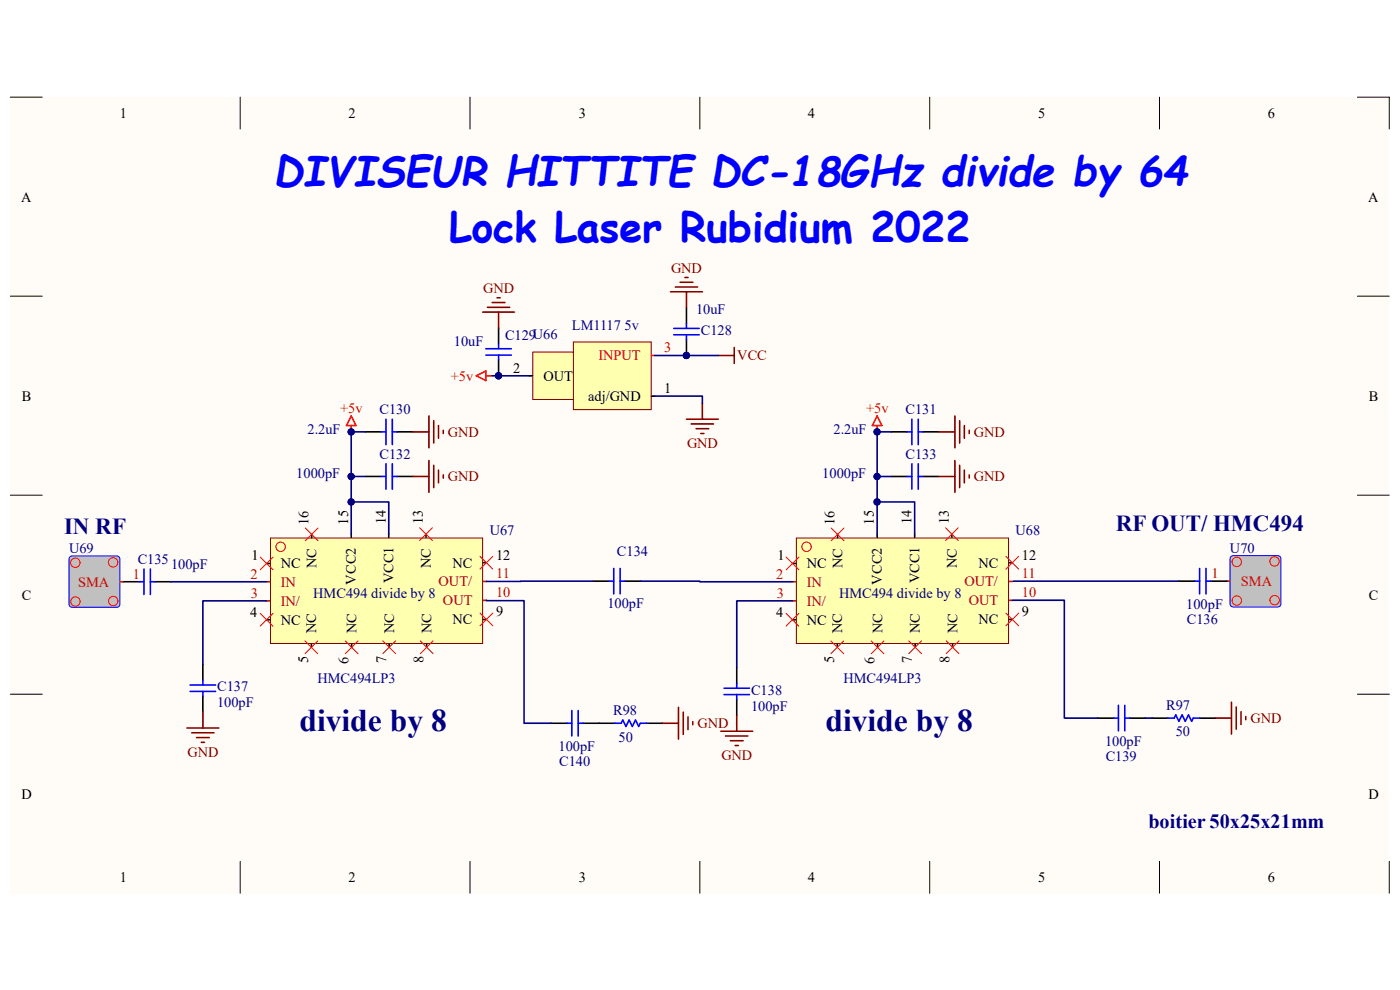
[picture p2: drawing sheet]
<svg xmlns="http://www.w3.org/2000/svg" width="297mm" height="210mm" viewBox="0 0 297 210" stroke-linecap="round" stroke-linejoin="round" font-family="sans-serif">
<g fill="#fffcf8">
<path d="M2.2 20.6h292.5v168.9h-292.5z" fill-rule="evenodd"/>
<path d="M9 27.4h279v155.3h-279z" fill-rule="evenodd"/>
</g>
<g fill="none" stroke="#000" stroke-width=".21">
<path d="M2.2 20.6h6.8M51 20.6v6.8M99.7 20.6v6.8M148.5 20.6v6.8M197.2 20.6v6.8M246 20.6v6.8M288 20.6h6.7v6.8M2.2 62.8h6.8M288 62.8h6.7M2.2 105.1h6.8M288 105.1h6.7M2.2 147.3h6.8"/>
<path d="M288 147.3h6.7M51 182.7v6.8M99.7 182.7v6.8M148.5 182.7v6.8M197.2 182.7v6.8M246 182.7v6.8M294.7 182.7v6.8"/>
</g>
<path d="M57.4 114.1h45v22.4h-45z" fill-rule="evenodd" fill="#ffffb0"/>
<path d="M57.4 114.1h45v22.4h-45z" fill="none" stroke="#800000" stroke-width=".21"/>
<g fill="none" stroke="#000" stroke-width=".34">
<path d="M77.5 91.6h3.4M84.2 91.6h3.4M56.6 119.5h.6M66.1 113.4v.6M74.5 113.3v.7M82.5 113.3v.7M90.4 113.3v.7M102.5 119.4h.7M26.2 123.4h3.3M32.9 123.4h3.4M56.6 131.5h.6M66.1 136.7v.6"/>
<path d="M74.6 136.7v.6M82.6 136.6v.7M90.5 136.6v.7M102.5 131.4h.7M43 140.9v3.4M43 147.7v3.4"/>
</g>
<path d="M56.5 127.5h.7M56.6 123.4h.6M102.5 123.3h.7M102.5 127.4h.7" fill="none" stroke="#bf0000" stroke-width=".34"/>
<g fill="none" stroke="#f00" stroke-width=".21">
<path d="M55.2 118.2l2.7 2.7M57.9 118.2l-2.7 2.7M64.8 112l2.7 2.7M67.5 112l-2.7 2.7M89 112l2.7 2.7M91.7 112l-2.7 2.7M101.8 118l2.7 2.7M104.5 118l-2.7 2.7M55.2 130.1l2.7 2.7M57.9 130.1l-2.7 2.7M64.7 136l2.7 2.7M67.4 136l-2.7 2.7"/>
<path d="M73.3 136l2.7 2.7M76 136l-2.7 2.7M81.2 136l2.7 2.7M83.9 136l-2.7 2.7M89.2 136l2.7 2.7M91.9 136l-2.7 2.7M101.8 130.1l2.7 2.7M104.5 130.1l-2.7 2.7"/>
<circle cx="59.5" cy="116" r="1"/>
</g>
<path d="M80.9 91.6h1M81.9 88.9v5.4M83.2 88.9v5.4M83.2 91.6h1M29.5 123.4h1M30.5 120.7v5.4M31.9 120.7v5.4M31.9 123.4h1M40.3 145.3h5.4M40.3 146.7h5.4M43 144.3v1M43 146.7v1" fill="none" stroke="#00f" stroke-width=".34"/>
<path d="M39.7 154.4h6.7M40.7 155.5h4.7M41.7 156.5h2.7M42.7 157.5h.7M43 151.1v3.3" fill="none" stroke="#800000" stroke-width=".34"/>
<path d="M121.6 72.5h16.6v14.4h-16.6z" fill-rule="evenodd" fill="#ffffb0"/>
<path d="M121.6 72.5h16.6v14.4h-16.6z" fill="none" stroke="#800000" stroke-width=".21"/>
<path d="M138.2 84h.7" fill="none" stroke="#000" stroke-width=".34"/>
<path d="M138.2 75.4h.7" fill="none" stroke="#f00" stroke-width=".34"/>
<path d="M113 74.7h8.6v10h-8.6z" fill-rule="evenodd" fill="#ffffb0"/>
<path d="M113 74.7h8.6v10h-8.6z" fill="none" stroke="#800000" stroke-width=".21"/>
<path d="M112.3 79.7h.7" fill="none" stroke="#000" stroke-width=".34"/>
<path d="M145.6 88.9h6.8M146.6 89.9h4.8M147.7 90.9h2.7M148.7 92h.6M149 85.5v3.4" fill="none" stroke="#800000" stroke-width=".34"/>
<circle cx="145.6" cy="75.4" r=".68" fill="#000080"/>
<circle cx="145.6" cy="75.4" r=".66" fill="none" stroke="#000080" stroke-width=".21"/>
<path d="M145.6 72v3.4" fill="none" stroke="#000" stroke-width=".34"/>
<circle cx="145.6" cy="75.4" r=".68" fill="#000080"/>
<circle cx="145.6" cy="75.4" r=".66" fill="none" stroke="#000080" stroke-width=".21"/>
<path d="M145.6 65.3v3.4" fill="none" stroke="#000" stroke-width=".34"/>
<path d="M142.9 69.7h5.4M142.9 71h5.4M145.6 68.7v1M145.6 71v1" fill="none" stroke="#00f" stroke-width=".34"/>
<path d="M144.3 59.9h2.7M145.3 58.9h.7M142.3 61.9h6.7M143.3 60.9h4.7M145.6 61.9v3.4M152.4 75.4h3.4M155.8 73.7v3.4" fill="none" stroke="#800000" stroke-width=".34"/>
<path d="M101 79.7l2.1-1v2zM103.1 79.7h1.3" fill="none" stroke="#f00" stroke-width=".34"/>
<circle cx="105.8" cy="79.7" r=".68" fill="#000080"/>
<circle cx="105.8" cy="79.7" r=".66" fill="none" stroke="#000080" stroke-width=".21"/>
<path d="M105.8 76.3v3.4" fill="none" stroke="#000" stroke-width=".34"/>
<circle cx="105.8" cy="79.7" r=".68" fill="#000080"/>
<circle cx="105.8" cy="79.7" r=".66" fill="none" stroke="#000080" stroke-width=".21"/>
<path d="M105.8 69.6v3.4M77.5 101.1h3.4M84.2 101.1h3.4M116.9 153.4h3.4M123.7 153.4h3.4" fill="none" stroke="#000" stroke-width=".34"/>
<path d="M103.1 74h5.4M103.1 75.3h5.4M105.8 73v1M105.8 75.3v1M81.9 98.4v5.4M83.2 98.4v5.4M80.9 101.1h1M83.2 101.1h1M120.3 153.4h1M121.3 150.7v5.4M122.7 150.7v5.4M122.7 153.4h1" fill="none" stroke="#00f" stroke-width=".34"/>
<g fill="none" stroke="#800000" stroke-width=".34">
<path d="M102.4 66.2h6.8M103.4 65.2h4.7M104.4 64.2h2.7M105.4 63.2h.7M105.8 66.2v3.4M87.6 91.6h3.4M91 88.2v6.8M91 97.7v6.8M92 89.3v4.7M92 98.7v4.7M93 90.3v2.7M93 99.7v2.7"/>
<path d="M94 91.3v.7M87.6 101.1h3.4M94 100.7v.7"/>
</g>
<path d="M14.8 118.1l.5-.2h9.5a.66 .66 0 0 1 .6 .7v9.6a.67 .67 0 0 1-.6 .6h-9.5a.67 .67 0 0 1-.7-.6v-9.6z" fill-rule="evenodd" fill="#c0c0c0"/>
<path d="M14.8 118.1l.5-.2h9.5a.66 .66 0 0 1 .6 .7v9.6a.67 .67 0 0 1-.6 .6h-9.5a.67 .67 0 0 1-.7-.6v-9.6z" fill="none" stroke="#00f" stroke-width=".21"/>
<path d="M25.5 123.4h.7" fill="none" stroke="#bf0000" stroke-width=".34"/>
<g fill="none" stroke="#f00" stroke-width=".21">
<circle cx="16" cy="119.4" r="1"/>
<circle cx="24" cy="119.3" r="1"/>
<circle cx="16" cy="127.6" r="1"/>
<circle cx="24" cy="127.5" r="1"/>
</g>
<path d="M261.1 118.1l.5-.2h9.5a.66 .66 0 0 1 .6 .6v9.6a.67 .67 0 0 1-.6 .7h-9.5a.67 .67 0 0 1-.6-.7v-9.6z" fill-rule="evenodd" fill="#c0c0c0"/>
<path d="M261.1 118.1l.5-.2h9.5a.66 .66 0 0 1 .6 .6v9.6a.67 .67 0 0 1-.6 .7h-9.5a.67 .67 0 0 1-.6-.7v-9.6z" fill="none" stroke="#00f" stroke-width=".21"/>
<path d="M260.2 123.3h.7" fill="none" stroke="#bf0000" stroke-width=".34"/>
<g fill="none" stroke="#f00" stroke-width=".21">
<circle cx="262.4" cy="119.2" r="1"/>
<circle cx="270.4" cy="119.1" r="1"/>
<circle cx="262.4" cy="127.4" r="1"/>
<circle cx="270.4" cy="127.3" r="1"/>
</g>
<path d="M125.8 123.3h3.4M132.6 123.3h3.3" fill="none" stroke="#000" stroke-width=".34"/>
<path d="M129.2 123.3h1M130.2 120.6v5.4M131.6 120.6v5.4M131.6 123.3h1" fill="none" stroke="#00f" stroke-width=".34"/>
<path d="M74.5 88.2l1 2.1h-2zM74.5 90.3v1.3" fill="none" stroke="#f00" stroke-width=".34"/>
<circle cx="74.5" cy="91.6" r=".68" fill="#000080"/>
<circle cx="74.5" cy="91.6" r=".66" fill="none" stroke="#000080" stroke-width=".21"/>
<path d="M169 114.1h45v22.4h-45z" fill-rule="evenodd" fill="#ffffb0"/>
<path d="M169 114.1h45v22.4h-45z" fill="none" stroke="#800000" stroke-width=".21"/>
<g fill="none" stroke="#000" stroke-width=".34">
<path d="M189.1 91.6h3.3M195.8 91.6h3.4M168.1 119.5h.7M177.7 113.4v.6M186.1 113.3v.7M189.1 101.1h3.3M194 113.3v.7M195.8 101.1h3.4M201.9 113.3v.7M214.1 119.4h.7M168.1 131.5h.7M177.6 136.7v.6"/>
<path d="M186.2 136.7v.6M194.1 136.7v.6M202.1 136.7v.6M214.1 131.4h.7M156.3 141.6v3.4M156.3 148.4v3.3"/>
</g>
<path d="M168.1 127.5h.7M168.1 123.4h.7M214.1 127.4h.7M214.1 123.3h.7" fill="none" stroke="#bf0000" stroke-width=".34"/>
<g fill="none" stroke="#f00" stroke-width=".21">
<path d="M166.8 118.2l2.7 2.7M169.5 118.2l-2.7 2.7M176.3 112l2.7 2.7M179 112l-2.7 2.7M200.6 112l2.7 2.7M203.3 112l-2.7 2.7M213.4 118l2.7 2.7M216.1 118l-2.7 2.7M166.8 130.1l2.7 2.7M169.5 130.1l-2.7 2.7M176.3 136l2.7 2.7M179 136l-2.7 2.7"/>
<path d="M184.8 136l2.7 2.7M187.5 136l-2.7 2.7M192.8 136l2.7 2.7M195.5 136l-2.7 2.7M200.7 136l2.7 2.7M203.4 136l-2.7 2.7M213.4 130.1l2.7 2.7M216.1 130.1l-2.7 2.7"/>
<circle cx="171.1" cy="116" r="1"/>
</g>
<path d="M192.4 91.6h1.1M193.5 88.9v5.4M193.5 98.4v5.4M194.8 88.9v5.4M194.8 98.4v5.4M194.8 91.6h1M192.4 101.1h1.1M194.8 101.1h1M153.6 146h5.4M153.6 147.3h5.4M156.3 145v1M156.3 147.3v1.1" fill="none" stroke="#00f" stroke-width=".34"/>
<g fill="none" stroke="#800000" stroke-width=".34">
<path d="M199.2 91.6h3.4M202.6 88.2v6.8M202.6 97.7v6.8M203.6 89.3v4.7M203.6 98.7v4.7M204.6 90.3v2.7M204.6 99.7v2.7M205.6 91.3v.7M199.2 101.1h3.4M205.6 100.7v.7M152.9 155.1h6.8M153.9 156.1h4.8"/>
<path d="M155 157.1h2.6M156 158.2h.6M156.3 151.7v3.4"/>
</g>
<path d="M186.1 88.2l1 2.1h-2zM186.1 90.3v1.3" fill="none" stroke="#f00" stroke-width=".34"/>
<circle cx="186.1" cy="91.6" r=".68" fill="#000080"/>
<circle cx="186.1" cy="91.6" r=".66" fill="none" stroke="#000080" stroke-width=".21"/>
<path d="M250.1 123.3h3.4M256.9 123.3h3.3M127.1 153.4h3.3M137.2 153.4h3.4M232.9 152.3h3.4M239.6 152.3h3.4M244.4 152.3h3.3M254.5 152.3h3.4" fill="none" stroke="#000" stroke-width=".34"/>
<path d="M253.5 123.3h1M254.5 120.6v5.4M255.9 120.6v5.4M255.9 123.3h1M130.4 153.4h1.4l.3-.6 .7 1.3 .7-1.3 .6 1.3 .7-1.3 .7 1.3 .3-.7h1.4M236.3 152.3h1M237.3 149.6v5.4M238.6 149.6v5.4M238.6 152.3h1M247.7 152.3h1.4l.3-.6 .7 1.3 .7-1.3 .7 1.3 .6-1.3 .7 1.3 .4-.7h1.3" fill="none" stroke="#00f" stroke-width=".34"/>
<path d="M140.6 153.4h3.3M143.9 150.1v6.7M145 151.1v4.7M146 152.1v2.7M147 153.1v.7M257.9 152.3h3.3M261.2 149v6.7M262.3 150v4.7M263.3 151v2.7M264.3 152v.7" fill="none" stroke="#800000" stroke-width=".34"/>
<path d="M138.9 75.4h13.5M138.9 84h10.1v1.5M36.3 123.4h20.3M56.5 127.5h-13.5v13.4" fill="none" stroke="#000080" stroke-width=".34"/>
<circle cx="145.6" cy="75.4" r=".68" fill="#000080"/>
<circle cx="145.6" cy="75.4" r=".66" fill="none" stroke="#000080" stroke-width=".21"/>
<path d="M104.4 79.7h7.9" fill="none" stroke="#000080" stroke-width=".34"/>
<circle cx="105.8" cy="79.7" r=".68" fill="#000080"/>
<circle cx="105.8" cy="79.7" r=".66" fill="none" stroke="#000080" stroke-width=".21"/>
<path d="M74.5 106.5h8v6.8" fill="none" stroke="#000080" stroke-width=".34"/>
<circle cx="74.5" cy="106.5" r=".68" fill="#000080"/>
<circle cx="74.5" cy="106.5" r=".66" fill="none" stroke="#000080" stroke-width=".21"/>
<path d="M74.5 101.1h3" fill="none" stroke="#000080" stroke-width=".34"/>
<circle cx="74.5" cy="101.1" r=".68" fill="#000080"/>
<circle cx="74.5" cy="101.1" r=".66" fill="none" stroke="#000080" stroke-width=".21"/>
<path d="M77.5 91.6h-3v21.7" fill="none" stroke="#000080" stroke-width=".34"/>
<circle cx="74.5" cy="91.6" r=".68" fill="#000080"/>
<circle cx="74.5" cy="91.6" r=".66" fill="none" stroke="#000080" stroke-width=".21"/>
<circle cx="74.5" cy="101.1" r=".68" fill="#000080"/>
<circle cx="74.5" cy="101.1" r=".66" fill="none" stroke="#000080" stroke-width=".21"/>
<circle cx="74.5" cy="106.5" r=".68" fill="#000080"/>
<circle cx="74.5" cy="106.5" r=".66" fill="none" stroke="#000080" stroke-width=".21"/>
<path d="M186.1 106.5h7.9v6.8M103.2 127.4h8v26h5.7M125.8 123.3h-22.6M168.1 127.5h-11.8v14.1" fill="none" stroke="#000080" stroke-width=".34"/>
<circle cx="186.1" cy="106.5" r=".68" fill="#000080"/>
<circle cx="186.1" cy="106.5" r=".66" fill="none" stroke="#000080" stroke-width=".21"/>
<path d="M186.1 101.1h3" fill="none" stroke="#000080" stroke-width=".34"/>
<circle cx="186.1" cy="101.1" r=".68" fill="#000080"/>
<circle cx="186.1" cy="101.1" r=".66" fill="none" stroke="#000080" stroke-width=".21"/>
<path d="M189.1 91.6h-3v21.7M135.9 123.3l32.2 .1M214.8 127.4l11-.1v25h7.1M215 123.3h35.1M243 152.3h1.4" fill="none" stroke="#000080" stroke-width=".34"/>
<circle cx="186.1" cy="91.6" r=".68" fill="#000080"/>
<circle cx="186.1" cy="91.6" r=".66" fill="none" stroke="#000080" stroke-width=".21"/>
<circle cx="186.1" cy="101.1" r=".68" fill="#000080"/>
<circle cx="186.1" cy="101.1" r=".66" fill="none" stroke="#000080" stroke-width=".21"/>
<circle cx="186.1" cy="106.5" r=".68" fill="#000080"/>
<circle cx="186.1" cy="106.5" r=".66" fill="none" stroke="#000080" stroke-width=".21"/>
<g font-size="8.7" fill="#00f">
<text x="58" y="39.4">DIVISEUR HITTITE DC-18GHz divide by 64</text>
<text x="95.3" y="51.3">Lock Laser Rubidium 2022</text>
</g>
<g font-size="6.7" fill="#000080">
<text x="63.5" y="155">divide by 8</text>
<text x="175.1" y="155">divide by 8</text>
</g>
<g font-size="4.9" fill="#000080">
<text x="13.6" y="113.2">IN RF</text>
<text x="236.7" y="112.7">RF OUT/ HMC494</text>
</g>
<text font-size="4.3" fill="#000080" x="243.7" y="175.7">boitier 50x25x21mm</text>
<g font-size="3">
<text x="25.4" y="25">1</text>
<text x="74" y="25">2</text>
<text x="122.8" y="25">3</text>
<text x="171.4" y="25">4</text>
<text x="220.3" y="25">5</text>
<text x="268.9" y="25">6</text>
<text x="4.5" y="42.8">A</text>
<text x="290.3" y="42.8">A</text>
<text x="108.9" y="79.1">2</text>
<text x="115.3" y="80.8">OUT</text>
<text x="140.9" y="83.4">1</text>
<text x="4.7" y="85">B</text>
<text x="124.8" y="85">adj/GND</text>
<text x="290.4" y="85">B</text>
<text x="65.4" y="111.3" transform="rotate(-90 65.4 111.3)">16</text>
<text x="73.8" y="111.3" transform="rotate(-90 73.8 111.3)">15</text>
<text x="81.8" y="111.3" transform="rotate(-90 81.8 111.3)">14</text>
<text x="89.7" y="111.3" transform="rotate(-90 89.7 111.3)">13</text>
<text x="177" y="111.3" transform="rotate(-90 177 111.3)">16</text>
<text x="185.4" y="111.3" transform="rotate(-90 185.4 111.3)">15</text>
<text x="193.4" y="111.3" transform="rotate(-90 193.4 111.3)">14</text>
<text x="201.3" y="111.3" transform="rotate(-90 201.3 111.3)">13</text>
<text x="53.4" y="118.9">1</text>
<text x="105.2" y="118.7">12</text>
<text x="164.9" y="118.9">1</text>
<text x="216.8" y="118.7">12</text>
<text x="59.6" y="120.6">NC</text>
<text x="67.1" y="120.5" transform="rotate(-90 67.1 120.5)">NC</text>
<text x="75.5" y="124" transform="rotate(-90 75.5 124)">VCC2</text>
<text x="83.5" y="123.7" transform="rotate(-90 83.5 123.7)">VCC1</text>
<text x="91.4" y="120.5" transform="rotate(-90 91.4 120.5)">NC</text>
<text x="96" y="120.4">NC</text>
<text x="171.2" y="120.6">NC</text>
<text x="178.7" y="120.5" transform="rotate(-90 178.7 120.5)">NC</text>
<text x="187.1" y="124" transform="rotate(-90 187.1 124)">VCC2</text>
<text x="195.1" y="123.7" transform="rotate(-90 195.1 123.7)">VCC1</text>
<text x="203" y="120.5" transform="rotate(-90 203 120.5)">NC</text>
<text x="207.6" y="120.4">NC</text>
<text x="4.6" y="127.2">C</text>
<text x="53.1" y="130.8">4</text>
<text x="105.2" y="130.8">9</text>
<text x="164.7" y="130.8">4</text>
<text x="216.8" y="130.8">9</text>
<text x="290.4" y="127.2">C</text>
<text x="59.6" y="132.5">NC</text>
<text x="67.1" y="134.3" transform="rotate(-90 67.1 134.3)">NC</text>
<text x="75.6" y="134.3" transform="rotate(-90 75.6 134.3)">NC</text>
<text x="83.6" y="134.3" transform="rotate(-90 83.6 134.3)">NC</text>
<text x="91.5" y="134.3" transform="rotate(-90 91.5 134.3)">NC</text>
<text x="96" y="132.5">NC</text>
<text x="171.2" y="132.5">NC</text>
<text x="178.6" y="134.3" transform="rotate(-90 178.6 134.3)">NC</text>
<text x="187.2" y="134.3" transform="rotate(-90 187.2 134.3)">NC</text>
<text x="195.2" y="134.3" transform="rotate(-90 195.2 134.3)">NC</text>
<text x="203.1" y="134.3" transform="rotate(-90 203.1 134.3)">NC</text>
<text x="207.6" y="132.5">NC</text>
<text x="65.4" y="140.7" transform="rotate(-90 65.4 140.7)">5</text>
<text x="74" y="140.8" transform="rotate(-90 74 140.8)">6</text>
<text x="81.9" y="140.7" transform="rotate(-90 81.9 140.7)">7</text>
<text x="89.9" y="140.7" transform="rotate(-90 89.9 140.7)">8</text>
<text x="177" y="140.7" transform="rotate(-90 177 140.7)">5</text>
<text x="185.5" y="140.8" transform="rotate(-90 185.5 140.8)">6</text>
<text x="193.5" y="140.7" transform="rotate(-90 193.5 140.7)">7</text>
<text x="201.4" y="140.7" transform="rotate(-90 201.4 140.7)">8</text>
<text x="4.5" y="169.4">D</text>
<text x="290.3" y="169.4">D</text>
<text x="25.4" y="187.2">1</text>
<text x="74" y="187.2">2</text>
<text x="122.8" y="187.2">3</text>
<text x="171.4" y="187.2">4</text>
<text x="220.3" y="187.2">5</text>
<text x="268.9" y="187.2">6</text>
</g>
<g font-size="3" fill="#800000">
<text x="142.4" y="57.9">GND</text>
<text x="102.5" y="62.2">GND</text>
<text x="156.4" y="76.5">VCC</text>
<text x="95" y="92.7">GND</text>
<text x="145.8" y="95">GND</text>
<text x="206.6" y="92.7">GND</text>
<text x="95" y="102.1">GND</text>
<text x="206.6" y="102.1">GND</text>
<text x="148" y="154.5">GND</text>
<text x="265.3" y="153.4">GND</text>
<text x="39.8" y="160.5">GND</text>
<text x="153" y="161.2">GND</text>
</g>
<g font-size="3" fill="#000080">
<text x="121.3" y="70">LM1117 5v</text>
<text x="147.7" y="66.6">10uF</text>
<text x="148.7" y="71">C128</text>
<text x="96.3" y="73.4">10uF</text>
<text x="107.1" y="72.1">C129U66</text>
<text x="80.5" y="87.9">C130</text>
<text x="192.1" y="87.9">C131</text>
<text x="65.2" y="92">2.2uF</text>
<text x="176.8" y="92">2.2uF</text>
<text x="62.9" y="101.4">1000pF</text>
<text x="80.5" y="97.4">C132</text>
<text x="174.5" y="101.4">1000pF</text>
<text x="192.1" y="97.4">C133</text>
<text x="103.9" y="113.5">U67</text>
<text x="215.4" y="113.5">U68</text>
<text x="14.6" y="117.3">U69</text>
<text x="29.2" y="119.7">C135</text>
<text x="130.9" y="117.9">C134</text>
<text x="260.9" y="117.2">U70</text>
<text x="36.3" y="120.7">100pF</text>
<text x="66.5" y="126.9">HMC494 divide by 8</text>
<text x="128.9" y="129">100pF</text>
<text x="178" y="126.9">HMC494 divide by 8</text>
<text x="251.7" y="129.1">100pF</text>
<text x="251.8" y="132.4">C136</text>
<text x="46.1" y="146.7">C137</text>
<text x="67.4" y="145">HMC494LP3</text>
<text x="159.3" y="147.4">C138</text>
<text x="178.9" y="145">HMC494LP3</text>
<text x="46.1" y="150.1">100pF</text>
<text x="130.1" y="151.8">R98</text>
<text x="159.3" y="150.7">100pF</text>
<text x="247.4" y="150.7">R97</text>
<text x="118.5" y="159.3">100pF</text>
<text x="131.2" y="157.4">50</text>
<text x="234.4" y="158.2">100pF</text>
<text x="234.6" y="161.5">C139</text>
<text x="249.4" y="156.1">50</text>
<text x="118.6" y="162.6">C140</text>
</g>
<g font-size="3" fill="#f00">
<text x="127" y="76.5">INPUT</text>
<text x="140.9" y="74.8">3</text>
<text x="95.6" y="80.8">+5v</text>
<text x="72.1" y="87.6">+5v</text>
<text x="183.7" y="87.6">+5v</text>
</g>
<g font-size="3" fill="#bf0000">
<text x="16.6" y="124.5">SMA</text>
<text x="28.2" y="122.8">1</text>
<text x="53.1" y="122.8">2</text>
<text x="59.6" y="124.5">IN</text>
<text x="93" y="124.4">OUT/</text>
<text x="105.2" y="122.7">11</text>
<text x="164.7" y="122.8">2</text>
<text x="171.2" y="124.5">IN</text>
<text x="204.6" y="124.4">OUT/</text>
<text x="216.8" y="122.7">11</text>
<text x="257" y="122.6">1</text>
<text x="263.3" y="124.3">SMA</text>
<text x="53.2" y="126.8">3</text>
<text x="59.6" y="128.5">IN/</text>
<text x="94" y="128.4">OUT</text>
<text x="105.2" y="126.7">10</text>
<text x="164.8" y="126.8">3</text>
<text x="171.2" y="128.5">IN/</text>
<text x="205.5" y="128.4">OUT</text>
<text x="216.8" y="126.7">10</text>
</g>
</svg>
